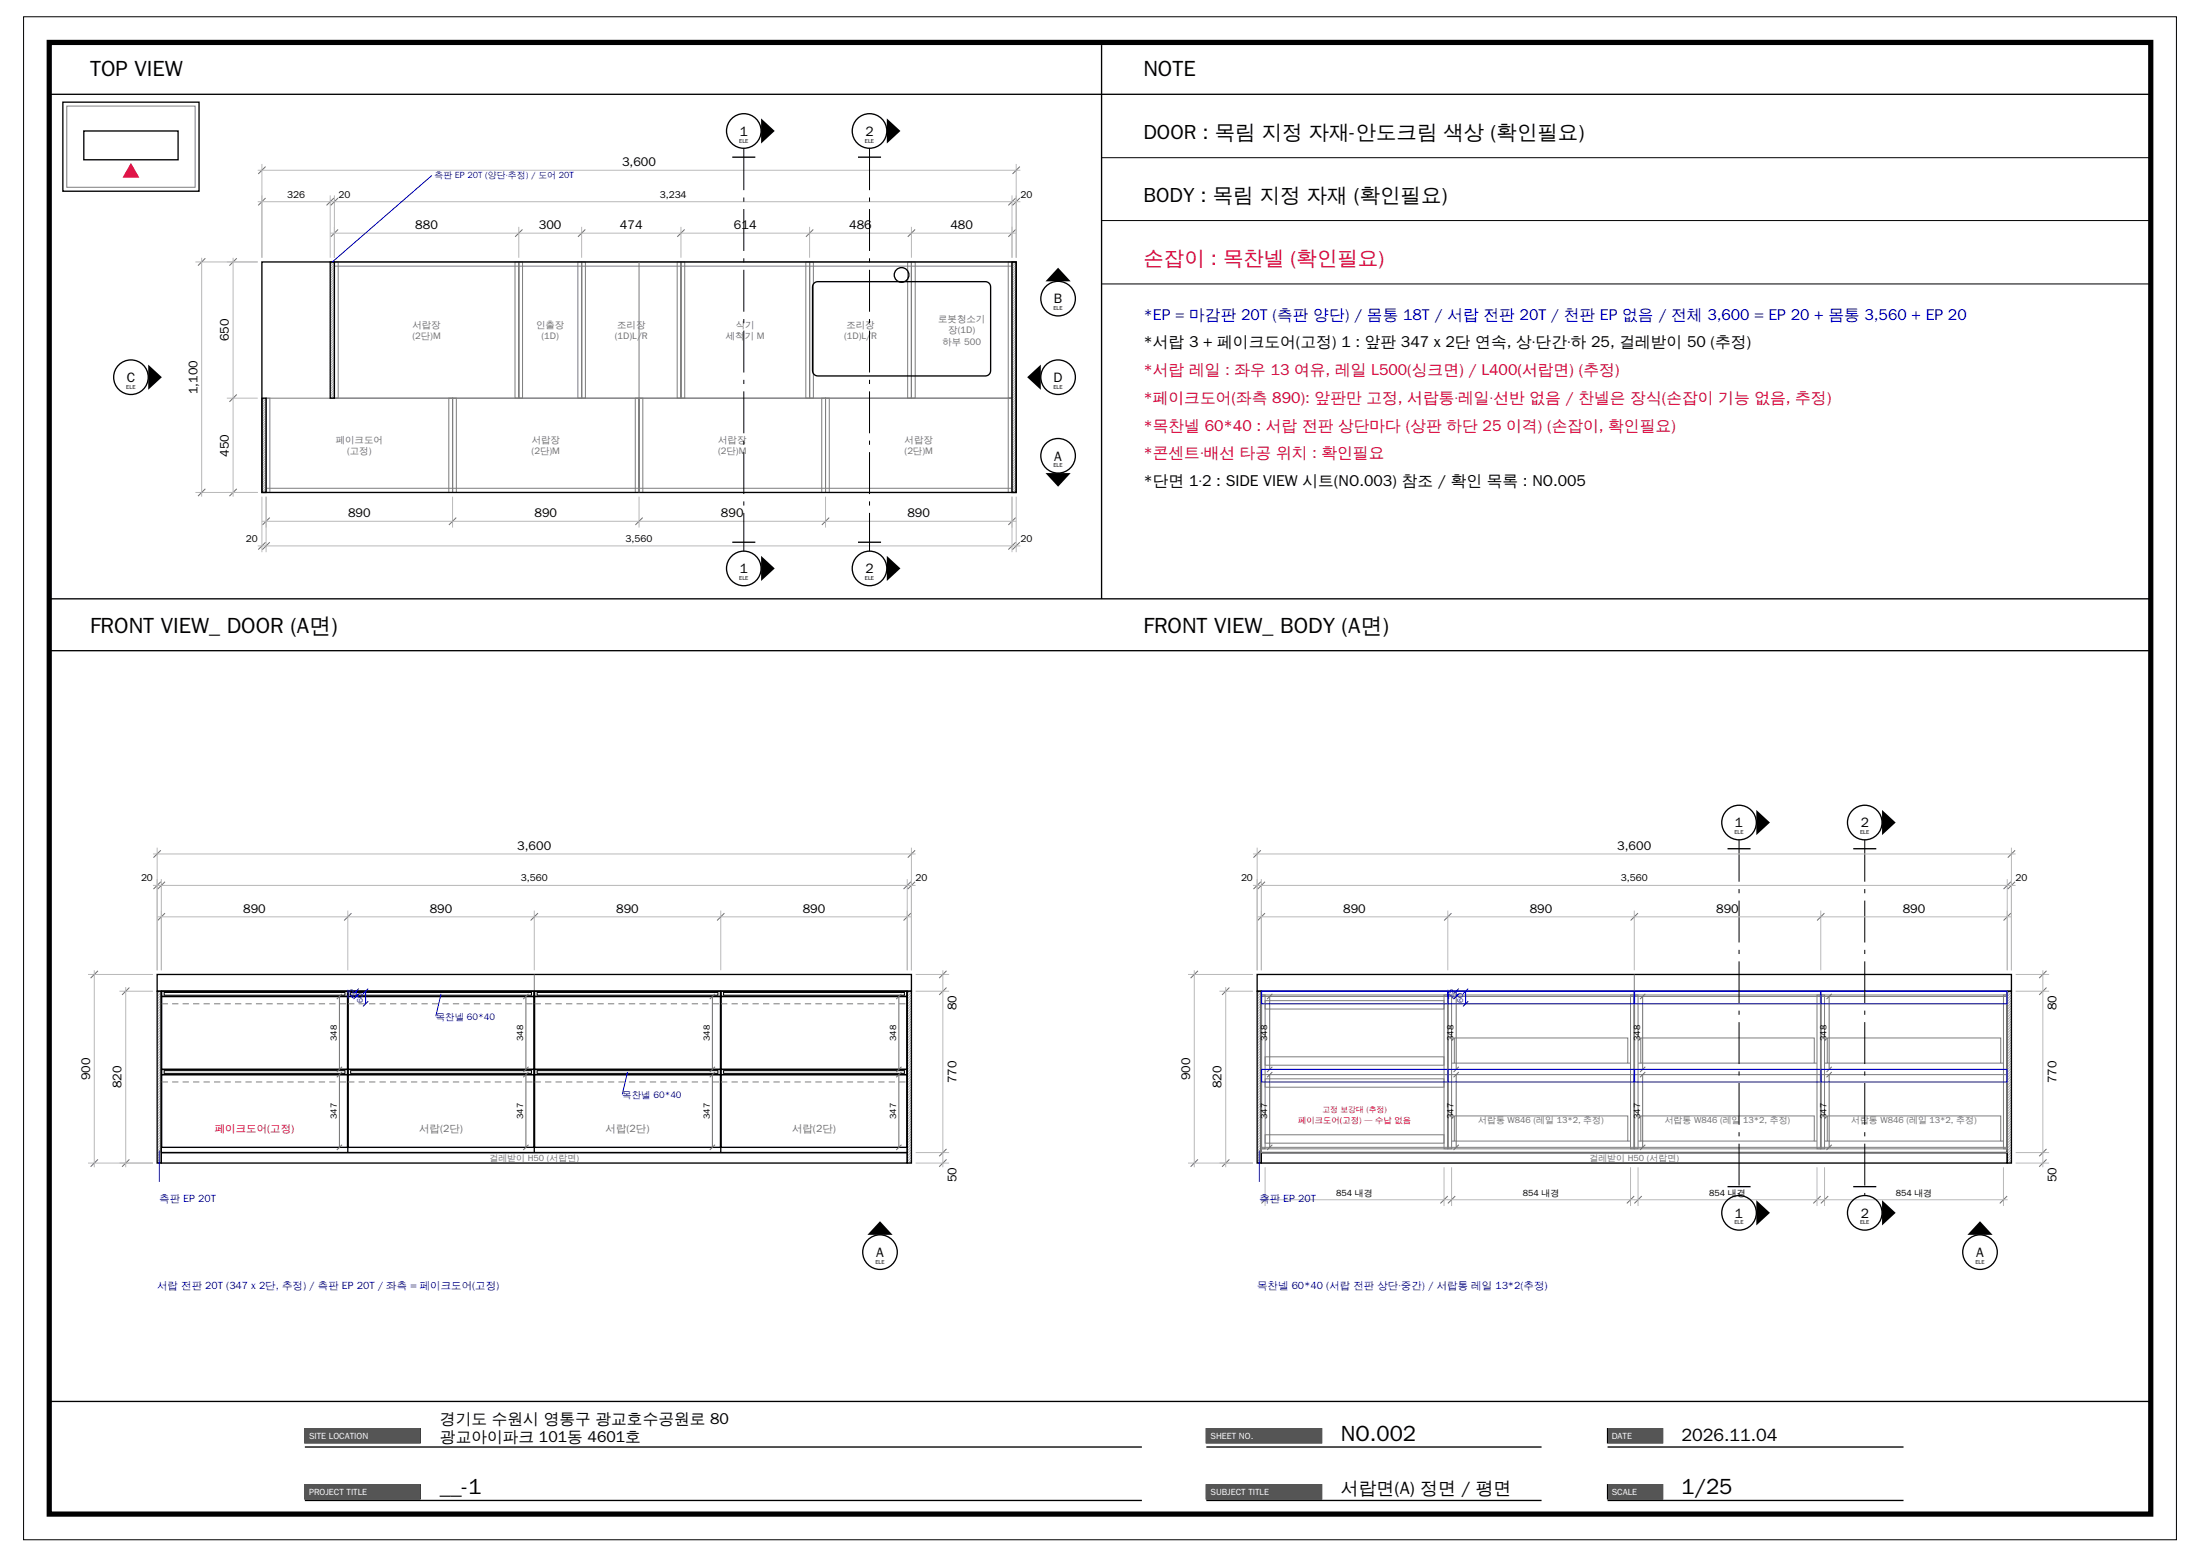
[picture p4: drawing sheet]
<svg xmlns="http://www.w3.org/2000/svg" width="420mm" height="297mm" viewBox="0 0 420 297" stroke-linecap="round" stroke-linejoin="round" font-family="sans-serif">
<path d="M4.5 3.2h411v290.7h-411zM210.3 30.1h200.3M210.3 42.1h200.3M210.3 54.2h200.3" fill="none" stroke="#000" stroke-width=".19"/>
<path d="M9.4 8.1h401.2v280.9h-401.2z" fill="none" stroke="#000" stroke-width="1" stroke-linecap="butt"/>
<path d="M9.4 18h401.2M210.3 8.6v105.7M9.4 114.3h401.2M9.4 124.2h401.2M9.4 267.5h401.2M58.2 272.7h22v2.7h-22z" fill="none" stroke="#000" stroke-width=".25"/>
<path d="M58.2 272.7h22v2.7h-22z" fill-rule="evenodd" fill="#555"/>
<path d="M58.2 276.2h159.8M58.2 283.4h22v2.7h-22z" fill="none" stroke="#000" stroke-width=".25"/>
<path d="M58.2 283.4h22v2.7h-22z" fill-rule="evenodd" fill="#555"/>
<path d="M230.3 272.7h22v2.7h-22zM58.2 286.4h159.8" fill="none" stroke="#000" stroke-width=".25"/>
<path d="M230.3 272.7h22v2.7h-22z" fill-rule="evenodd" fill="#555"/>
<path d="M230.3 276.2h64M230.3 283.4h22v2.7h-22z" fill="none" stroke="#000" stroke-width=".25"/>
<path d="M230.3 283.4h22v2.7h-22z" fill-rule="evenodd" fill="#555"/>
<path d="M306.9 272.7h10.5v2.7h-10.5zM230.3 286.4h64" fill="none" stroke="#000" stroke-width=".25"/>
<path d="M306.9 272.7h10.5v2.7h-10.5z" fill-rule="evenodd" fill="#555"/>
<path d="M306.9 276.2h56.5M306.9 283.4h10.5v2.7h-10.5z" fill="none" stroke="#000" stroke-width=".25"/>
<path d="M306.9 283.4h10.5v2.7h-10.5z" fill-rule="evenodd" fill="#555"/>
<path d="M12 19.5h26v17h-26zM16 25h18v5.5h-18zM306.9 286.4h56.5" fill="none" stroke="#000" stroke-width=".25"/>
<path d="M12.7 20.2h24.6v15.5h-24.6z" fill="none" stroke="#7d7d7d" stroke-width=".19"/>
<path d="M25 31.1l1.6 2.8h-3.2z" fill="#de0038"/>
<g fill="none" stroke="#7d7d7d" stroke-width=".19">
<path d="M63.8 50h35.2v26h-35.2zM63.8 50h.8v26h-.8zM63.8 50.8h129.4M98.3 50h.7v26h-.7zM99 50h12v26h-12zM99 50h.8v26h-.8zM110.3 50h.7v26h-.7zM111 50h19v26h-19zM111 50h.8v26h-.8zM122 50v44M129.3 50h.7v26h-.7zM130 50h24.6v26h-24.6z"/>
<path d="M130 50h.7v26h-.7zM153.8 50h.8v26h-.8zM154.6 50h19.4v26h-19.4zM154.6 50h.7v26h-.7zM173.3 50h.7v26h-.7zM174 50h19.2v26h-19.2zM174 50h.7v26h-.7zM192.5 50h.7v26h-.7zM50.8 76h35.6v18h-35.6zM50.8 76h.7v18h-.7zM85.7 76h.7v18h-.7zM86.4 76h35.6v18h-35.6z"/>
<path d="M86.4 76h.7v18h-.7zM121.3 76h.7v18h-.7zM122 76h35.6v18h-35.6zM122 76h.7v18h-.7zM156.9 76h.7v18h-.7zM157.6 76h35.6v18h-35.6zM157.6 76h.7v18h-.7zM192.5 76h.7v18h-.7zM50.8 93.2h142.4M30.9 191.6h1.2M32.9 191.6h1.2M34.9 191.6h1.2"/>
<path d="M36.9 191.6h1.2M38.9 191.6h1.2M40.9 191.6h1.2M42.9 191.6h1.2M44.9 191.6h1.2M46.9 191.6h1.2M48.9 191.6h1.2M50.9 191.6h1.2M52.9 191.6h1.2M54.9 191.6h1.2M56.9 191.6h1.2M58.9 191.6h1.2"/>
<path d="M60.9 191.6h1.2M62.9 191.6h1.2M64.9 191.6h1.2M66.5 191.6h1.2M68.5 191.6h1.2M70.5 191.6h1.2M72.5 191.6h1.2M74.5 191.6h1.2M76.5 191.6h1.2M78.5 191.6h1.2M80.5 191.6h1.2M82.5 191.6h1.2"/>
<path d="M84.5 191.6h1.2M86.5 191.6h1.2M88.5 191.6h1.2M90.5 191.6h1.2M92.5 191.6h1.2M94.5 191.6h1.2M96.5 191.6h1.2M98.5 191.6h1.2M100.5 191.6h1.2M102 186v3.2M102.1 191.6h1.2M104.1 191.6h1.2"/>
<path d="M106.1 191.6h1.2M108.1 191.6h1.2M110.1 191.6h1.2M112.1 191.6h1.2M114.1 191.6h1.2M116.1 191.6h1.2M118.1 191.6h1.2M120.1 191.6h1.2M122.1 191.6h1.2M124.1 191.6h1.2M126.1 191.6h1.2M128.1 191.6h1.2"/>
<path d="M130.1 191.6h1.2M132.1 191.6h1.2M134.1 191.6h1.2M136.1 191.6h1.2M137.7 191.6h1.2M139.7 191.6h1.2M141.7 191.6h1.2M143.7 191.6h1.2M145.7 191.6h1.2M147.7 191.6h1.2M149.7 191.6h1.2M151.7 191.6h1.2"/>
<path d="M153.7 191.6h1.2M155.7 191.6h1.2M157.7 191.6h1.2M159.7 191.6h1.2M161.7 191.6h1.2M163.7 191.6h1.2M165.7 191.6h1.2M167.7 191.6h1.2M169.7 191.6h1.2M171.7 191.6h1.2M240.8 189.2h142.4v.7h-142.4zM240.8 189.9h.7v29.4h-.7z"/>
<path d="M240.9 190.2h35.4v13.9h-35.4zM241.5 191h34.2v1.6h-34.2zM275.7 189.9h.7v29.4h-.7zM276.4 189.9h.7v29.4h-.7zM276.5 190.2h35.4v13.9h-35.4zM277.6 198.1h33.2v4.8h-33.2zM311.3 189.9h.7v29.4h-.7zM312 189.9h.7v29.4h-.7zM312 186v3.2M312.1 190.2h35.4v13.9h-35.4zM313.2 198.1h33.2v4.8h-33.2zM346.9 189.9h.7v29.4h-.7z"/>
<path d="M347.6 189.9h.7v29.4h-.7zM347.7 190.2h35.4v13.9h-35.4zM348.8 198.1h33.2v4.8h-33.2zM382.5 189.9h.7v29.4h-.7zM30.9 206.5h1.2M32.9 206.5h1.2M34.9 206.5h1.2M36.9 206.5h1.2M38.9 206.5h1.2M40.9 206.5h1.2M42.9 206.5h1.2M44.9 206.5h1.2"/>
<path d="M46.9 206.5h1.2M48.9 206.5h1.2M50.9 206.5h1.2M52.9 206.5h1.2M54.9 206.5h1.2M56.9 206.5h1.2M58.9 206.5h1.2M60.9 206.5h1.2M62.9 206.5h1.2M64.9 206.5h1.2M66.5 206.5h1.2M68.5 206.5h1.2"/>
<path d="M70.5 206.5h1.2M72.5 206.5h1.2M74.5 206.5h1.2M76.5 206.5h1.2M78.5 206.5h1.2M80.5 206.5h1.2M82.5 206.5h1.2M84.5 206.5h1.2M86.5 206.5h1.2M88.5 206.5h1.2M90.5 206.5h1.2M92.5 206.5h1.2"/>
<path d="M94.5 206.5h1.2M96.5 206.5h1.2M98.5 206.5h1.2M100.5 206.5h1.2M102.1 206.5h1.2M104.1 206.5h1.2M106.1 206.5h1.2M108.1 206.5h1.2M110.1 206.5h1.2M112.1 206.5h1.2M114.1 206.5h1.2M116.1 206.5h1.2"/>
<path d="M118.1 206.5h1.2M120.1 206.5h1.2M122.1 206.5h1.2M124.1 206.5h1.2M126.1 206.5h1.2M128.1 206.5h1.2M130.1 206.5h1.2M132.1 206.5h1.2M134.1 206.5h1.2M136.1 206.5h1.2M137.7 206.5h1.2M139.7 206.5h1.2"/>
<path d="M141.7 206.5h1.2M143.7 206.5h1.2M145.7 206.5h1.2M147.7 206.5h1.2M149.7 206.5h1.2M151.7 206.5h1.2M153.7 206.5h1.2M155.7 206.5h1.2M157.7 206.5h1.2M159.7 206.5h1.2M161.7 206.5h1.2M163.7 206.5h1.2"/>
<path d="M165.7 206.5h1.2M167.7 206.5h1.2M169.7 206.5h1.2M171.7 206.5h1.2M240.8 219.3h142.4v.7h-142.4zM240.9 205.1h35.4v13.9h-35.4zM241.5 216.6h34.2v1.6h-34.2zM241.5 205.9h34.2v1.6h-34.2zM241.5 201.7h34.2v1.6h-34.2zM276.5 205.1h35.4v13.9h-35.4zM277.1 217.8h.5M277.1 202.9h.5"/>
<path d="M277.6 213h33.2v4.8h-33.2zM310.8 217.8h.5M310.8 202.9h.5M312.1 205.1h35.4v13.9h-35.4zM312.7 217.8h.5M312.7 202.9h.5M313.2 213h33.2v4.8h-33.2zM346.4 217.8h.5M346.4 202.9h.5M347.7 205.1h35.4v13.9h-35.4zM348.3 217.8h.5M348.3 202.9h.5"/>
<path d="M348.8 213h33.2v4.8h-33.2zM382 217.8h.5M382 202.9h.5"/>
</g>
<g fill="none" stroke="#aaa" stroke-width=".19">
<path d="M63.5 50l-.5 .4M63.8 50.1l-.8 .8M63.8 50.6l-.8 .8M63.8 51l-.8 .8M63.8 51.5l-.8 .8M63.8 51.9l-.8 .8M63.8 52.3l-.8 .9M63.8 52.8l-.8 .8M63.8 53.3l-.8 .7M63.8 53.7l-.8 .8M63.8 54.2l-.8 .8M63.8 54.6l-.8 .8"/>
<path d="M63.8 55l-.8 .8M63.8 55.5l-.8 .8M63.8 56l-.8 .8M63.8 56.4l-.8 .8M63.8 56.8l-.8 .9M63.8 57.3l-.8 .8M63.8 57.7l-.8 .8M63.8 58.2l-.8 .8M63.8 58.6l-.8 .8M63.8 59.1l-.8 .8M63.8 59.6l-.8 .7M193.6 50l-.4 .4"/>
<path d="M194 50.1l-.8 .8M194 50.6l-.8 .8M194 51l-.8 .8M194 51.5l-.8 .8M194 51.9l-.8 .8M194 52.3l-.8 .9M194 52.8l-.8 .8M194 53.3l-.8 .7M194 53.7l-.8 .8M194 54.2l-.8 .8M194 54.6l-.8 .8M194 55l-.8 .8"/>
<path d="M194 55.5l-.8 .8M194 56l-.8 .8M194 56.4l-.8 .8M194 56.8l-.8 .9M194 57.3l-.8 .8M194 57.7l-.8 .8M194 58.2l-.8 .8M194 58.6l-.8 .8M194 59.1l-.8 .8M194 59.6l-.8 .7M50.5 76l-.5 .5M50.8 76.1l-.8 .8"/>
<path d="M50.8 76.6l-.8 .8M50.8 77l-.8 .8M50.8 77.4l-.8 .9M50.8 77.9l-.8 .8M50.8 78.3l-.8 .8M50.8 78.8l-.8 .8M50.8 79.3l-.8 .8M50.8 79.7l-.8 .8M63.8 60l-.8 .8M63.8 60.5l-.8 .8M63.8 60.9l-.8 .8M63.8 61.3l-.8 .9"/>
<path d="M63.8 61.8l-.8 .8M63.8 62.2l-.8 .8M63.8 62.7l-.8 .8M63.8 63.1l-.8 .8M63.8 63.6l-.8 .8M63.8 64.1l-.8 .8M63.8 64.5l-.8 .8M63.8 65l-.8 .8M63.8 65.4l-.8 .8M63.8 65.9l-.8 .8M63.8 66.3l-.8 .8M63.8 66.7l-.8 .9"/>
<path d="M63.8 67.2l-.8 .8M63.8 67.7l-.8 .7M63.8 68.1l-.8 .8M63.8 68.5l-.8 .8M63.8 69l-.8 .8M63.8 69.5l-.8 .7M63.8 69.9l-.8 .8M63.8 70.4l-.8 .8M63.8 70.8l-.8 .8M63.8 71.2l-.8 .9M63.8 71.7l-.8 .8M63.8 72.1l-.8 .8"/>
<path d="M63.8 72.6l-.8 .8M63.8 73l-.8 .8M63.8 73.5l-.8 .8M63.8 74l-.8 .8M63.8 74.4l-.8 .8M63.8 74.9l-.8 .8M63.8 75.3l-.7 .7M63.8 75.7l-.2 .3M194 60l-.8 .8M194 60.5l-.8 .8M194 60.9l-.8 .8M194 61.3l-.8 .9"/>
<path d="M194 61.8l-.8 .8M194 62.2l-.8 .8M194 62.7l-.8 .8M194 63.1l-.8 .8M194 63.6l-.8 .8M194 64.1l-.8 .8M194 64.5l-.8 .8M194 65l-.8 .8M194 65.4l-.8 .8M194 65.9l-.8 .8M194 66.3l-.8 .8M194 66.7l-.8 .9"/>
<path d="M194 67.2l-.8 .8M194 67.7l-.8 .7M194 68.1l-.8 .8M194 68.5l-.8 .8M194 69l-.8 .8M194 69.5l-.8 .7M194 69.9l-.8 .8M194 70.4l-.8 .8M194 70.8l-.8 .8M194 71.2l-.8 .9M194 71.7l-.8 .8M194 72.1l-.8 .8"/>
<path d="M194 72.6l-.8 .8M194 73l-.8 .8M194 73.5l-.8 .8M194 74l-.8 .8M194 74.4l-.8 .8M194 74.9l-.8 .8M194 75.3l-.8 .8M194 75.7l-.8 .9M194 76.2l-.8 .8M194 76.6l-.8 .8M194 77.1l-.8 .8M194 77.6l-.8 .7"/>
<path d="M194 78l-.8 .8M194 78.5l-.8 .8M194 78.9l-.8 .8M194 79.4l-.8 .8M194 79.8l-.8 .8M50.8 80.2l-.8 .8M50.8 80.6l-.8 .8M50.8 81.1l-.8 .7M50.8 81.5l-.8 .8M50.8 81.9l-.8 .9M50.8 82.4l-.8 .8M50.8 82.8l-.8 .8"/>
<path d="M50.8 83.3l-.8 .8M50.8 83.7l-.8 .8M50.8 84.2l-.8 .8M50.8 84.7l-.8 .7M50.8 85.1l-.8 .8M50.8 85.6l-.8 .8M50.8 86l-.8 .8M50.8 86.5l-.8 .8M50.8 86.9l-.8 .8M50.8 87.3l-.8 .9M50.8 87.8l-.8 .8M50.8 88.2l-.8 .8"/>
<path d="M50.8 88.7l-.8 .8M50.8 89.2l-.8 .8M50.8 89.6l-.8 .8M50.8 90.1l-.8 .8M50.8 90.5l-.8 .8M50.8 91l-.8 .8M50.8 91.4l-.8 .8M50.8 91.8l-.8 .9M50.8 92.3l-.8 .8M50.8 92.8l-.8 .7M50.8 93.2l-.8 .8M50.8 93.7l-.3 .3"/>
<path d="M194 80.3l-.8 .8M194 80.7l-.8 .8M194 81.1l-.8 .8M194 81.6l-.8 .8M194 82l-.8 .8M194 82.5l-.8 .8M194 82.9l-.8 .8M194 83.4l-.8 .8M194 83.9l-.8 .8M194 84.3l-.8 .8M194 84.8l-.8 .8M194 85.2l-.8 .8"/>
<path d="M194 85.6l-.8 .9M194 86.1l-.8 .8M194 86.5l-.8 .8M194 87l-.8 .8M194 87.5l-.8 .7M194 87.9l-.8 .8M194 88.4l-.8 .8M194 88.8l-.8 .8M194 89.3l-.8 .8M194 89.7l-.8 .8M194 90.1l-.8 .9M194 90.6l-.8 .8"/>
<path d="M194 91l-.8 .8M194 91.5l-.8 .8M194 92l-.8 .8M194 92.4l-.8 .8M194 92.9l-.8 .8M194 93.3l-.7 .7M194 93.8l-.3 .2M30.5 189.2l-.5 .5M30.8 189.4l-.8 .8M30.8 189.9l-.8 .8M30.8 190.4l-.8 .8M30.8 190.9l-.8 .8"/>
<path d="M30.8 191.4l-.8 .8M30.8 191.9l-.8 .8M30.8 192.4l-.8 .8M30.8 192.9l-.8 .8M30.8 193.4l-.8 .8M30.8 193.9l-.8 .8M30.8 194.4l-.8 .8M30.8 194.9l-.8 .8M30.8 195.4l-.8 .8M30.8 195.9l-.8 .8M30.8 196.4l-.8 .8M30.8 196.9l-.8 .8"/>
<path d="M30.8 197.4l-.8 .8M30.8 197.9l-.8 .8M30.8 198.4l-.8 .8M30.8 198.9l-.8 .8M30.8 199.4l-.8 .8M30.8 199.9l-.8 .8M173.7 189.2l-.5 .5M174 189.4l-.8 .8M174 189.9l-.8 .8M174 190.4l-.8 .8M174 190.9l-.8 .8M174 191.4l-.8 .8"/>
<path d="M174 191.9l-.8 .8M174 192.4l-.8 .8M174 192.9l-.8 .8M174 193.4l-.8 .8M174 193.9l-.8 .8M174 194.4l-.8 .8M174 194.9l-.8 .8M174 195.4l-.8 .8M174 195.9l-.8 .8M174 196.4l-.8 .8M174 196.9l-.8 .8M174 197.4l-.8 .8"/>
<path d="M174 197.9l-.8 .8M174 198.4l-.8 .8M174 198.9l-.8 .8M174 199.4l-.8 .8M174 199.9l-.8 .8M240.5 189.2l-.5 .5M240.8 189.4l-.8 .8M240.8 189.9l-.8 .8M240.8 190.4l-.8 .8M240.8 190.9l-.8 .8M240.8 191.4l-.8 .8M240.8 191.9l-.8 .8"/>
<path d="M240.8 192.4l-.8 .8M240.8 192.9l-.8 .8M240.8 193.4l-.8 .8M240.8 193.9l-.8 .8M240.8 194.4l-.8 .8M240.8 194.9l-.8 .8M240.8 195.4l-.8 .8M240.8 195.9l-.8 .8M240.8 196.4l-.8 .8M240.8 196.9l-.8 .8M240.8 197.4l-.8 .8M240.8 197.9l-.8 .8"/>
<path d="M240.8 198.4l-.8 .8M240.8 198.9l-.8 .8M240.8 199.4l-.8 .8M240.8 199.9l-.8 .8M383.7 189.2l-.5 .5M384 189.4l-.8 .8M384 189.9l-.8 .8M384 190.4l-.8 .8M384 190.9l-.8 .8M384 191.4l-.8 .8M384 191.9l-.8 .8M384 192.4l-.8 .8"/>
<path d="M384 192.9l-.8 .8M384 193.4l-.8 .8M384 193.9l-.8 .8M384 194.4l-.8 .8M384 194.9l-.8 .8M384 195.4l-.8 .8M384 195.9l-.8 .8M384 196.4l-.8 .8M384 196.9l-.8 .8M384 197.4l-.8 .8M384 197.9l-.8 .8M384 198.4l-.8 .8"/>
<path d="M384 198.9l-.8 .8M384 199.4l-.8 .8M384 199.9l-.8 .8M30.8 212.9l-.8 .8M30.8 213.4l-.8 .8M30.8 217.4l-.8 .8M30.8 217.9l-.8 .8M30.8 200.4l-.8 .8M30.8 200.9l-.8 .8M30.8 201.4l-.8 .8M30.8 201.9l-.8 .8M30.8 202.4l-.8 .8"/>
<path d="M30.8 202.9l-.8 .8M30.8 203.4l-.8 .8M30.8 203.9l-.8 .8M30.8 204.4l-.8 .8M30.8 204.9l-.8 .8M30.8 205.4l-.8 .8M30.8 205.9l-.8 .8M30.8 206.4l-.8 .8M30.8 206.9l-.8 .8M30.8 207.4l-.8 .8M30.8 207.9l-.8 .8M30.8 208.4l-.8 .8"/>
<path d="M30.8 208.9l-.8 .8M30.8 209.4l-.8 .8M30.8 209.9l-.8 .8M30.8 210.4l-.8 .8M30.8 210.9l-.8 .8M30.8 211.4l-.8 .8M30.8 211.9l-.8 .8M30.8 212.4l-.8 .8M30.8 213.9l-.8 .8M30.8 214.4l-.8 .8M30.8 214.9l-.8 .8M30.8 215.4l-.8 .8"/>
<path d="M30.8 215.9l-.8 .8M30.8 216.4l-.8 .8M30.8 216.9l-.8 .8M30.8 218.4l-.8 .8M30.8 218.9l-.8 .8M30.8 219.4l-.8 .8M30.8 219.9l-.8 .8M174 200.4l-.8 .8M174 200.9l-.8 .8M174 201.4l-.8 .8M174 201.9l-.8 .8M174 202.4l-.8 .8"/>
<path d="M174 202.9l-.8 .8M174 203.4l-.8 .8M174 203.9l-.8 .8M174 204.4l-.8 .8M174 204.9l-.8 .8M174 205.4l-.8 .8M174 205.9l-.8 .8M174 206.4l-.8 .8M174 206.9l-.8 .8M174 207.4l-.8 .8M174 207.9l-.8 .8M174 208.4l-.8 .8"/>
<path d="M174 208.9l-.8 .8M174 209.4l-.8 .8M174 209.9l-.8 .8M174 210.4l-.8 .8M174 210.9l-.8 .8M174 211.4l-.8 .8M174 211.9l-.8 .8M174 212.4l-.8 .8M174 212.9l-.8 .8M174 213.4l-.8 .8M174 213.9l-.8 .8M174 214.4l-.8 .8"/>
<path d="M174 214.9l-.8 .8M174 215.4l-.8 .8M174 215.9l-.8 .8M174 216.4l-.8 .8M174 216.9l-.8 .8M174 217.4l-.8 .8M174 217.9l-.8 .8M174 218.4l-.8 .8M174 218.9l-.8 .8M174 219.4l-.8 .8M174 219.9l-.8 .8M240.8 200.4l-.8 .8"/>
<path d="M240.8 200.9l-.8 .8M240.8 201.4l-.8 .8M240.8 201.9l-.8 .8M240.8 202.4l-.8 .8M240.8 202.9l-.8 .8M240.8 203.4l-.8 .8M240.8 203.9l-.8 .8M240.8 204.4l-.8 .8M240.8 204.9l-.8 .8M240.8 205.4l-.8 .8M240.8 205.9l-.8 .8M240.8 206.4l-.8 .8"/>
<path d="M240.8 206.9l-.8 .8M240.8 207.4l-.8 .8M240.8 207.9l-.8 .8M240.8 208.4l-.8 .8M240.8 208.9l-.8 .8M240.8 209.4l-.8 .8M240.8 209.9l-.8 .8M240.8 210.4l-.8 .8M240.8 210.9l-.8 .8M240.8 211.4l-.8 .8M240.8 211.9l-.8 .8M240.8 212.4l-.8 .8"/>
<path d="M240.8 212.9l-.8 .8M240.8 213.4l-.8 .8M240.8 213.9l-.8 .8M240.8 214.4l-.8 .8M240.8 214.9l-.8 .8M240.8 215.4l-.8 .8M240.8 215.9l-.8 .8M240.8 216.4l-.8 .8M240.8 216.9l-.8 .8M240.8 217.4l-.8 .8M240.8 217.9l-.8 .8M240.8 218.4l-.8 .8"/>
<path d="M240.8 218.9l-.8 .8M240.8 219.4l-.8 .8M240.8 219.9l-.8 .8M384 200.4l-.8 .8M384 200.9l-.8 .8M384 201.4l-.8 .8M384 201.9l-.8 .8M384 202.4l-.8 .8M384 202.9l-.8 .8M384 203.4l-.8 .8M384 203.9l-.8 .8M384 204.4l-.8 .8"/>
<path d="M384 204.9l-.8 .8M384 205.4l-.8 .8M384 205.9l-.8 .8M384 206.4l-.8 .8M384 206.9l-.8 .8M384 207.4l-.8 .8M384 207.9l-.8 .8M384 208.4l-.8 .8M384 208.9l-.8 .8M384 209.4l-.8 .8M384 209.9l-.8 .8M384 210.4l-.8 .8"/>
<path d="M384 210.9l-.8 .8M384 211.4l-.8 .8M384 211.9l-.8 .8M384 212.4l-.8 .8M384 212.9l-.8 .8M384 213.4l-.8 .8M384 213.9l-.8 .8M384 214.4l-.8 .8M384 214.9l-.8 .8M384 215.4l-.8 .8M384 215.9l-.8 .8M384 216.4l-.8 .8"/>
<path d="M384 216.9l-.8 .8M384 217.4l-.8 .8M384 217.9l-.8 .8M384 218.4l-.8 .8M384 218.9l-.8 .8M384 219.4l-.8 .8M384 219.9l-.8 .8M30.8 220.4l-.8 .8M30.8 220.9l-.8 .8M30.8 221.4l-.6 .6M30.8 221.9l-.1 .1M174 220.4l-.8 .8"/>
<path d="M174 220.9l-.8 .8M174 221.4l-.6 .6M174 221.9l-.1 .1M240.8 220.4l-.8 .8M240.8 220.9l-.8 .8M240.8 221.4l-.6 .6M240.8 221.9l-.1 .1M384 220.4l-.8 .8M384 220.9l-.8 .8M384 221.4l-.6 .6M384 221.9l-.1 .1"/>
</g>
<g fill="none" stroke="#000" stroke-width=".25">
<path d="M139.8 30h4.4M163.8 30h4.4M50 50h144v44h-144zM63 50h.8v26h-.8zM155.4 54.1l.7-.3h32l.5 .1 .4 .4 .1 .5v16l-.1 .5-.4 .3-.5 .2h-32l-.5-.2-.3-.3-.2-.5v-16zM193.2 50h.8v44h-.8zM50 76h.8v18h-.8zM139.8 103.5h4.4M163.8 103.5h4.4M329.8 162h4.4M353.8 162h4.4M30 186h144v3.2h-144z"/>
<path d="M30 189.2h.8v32.8h-.8zM30.8 189.2h142.4v30.8h-142.4zM30.8 189.2v30.8M30.9 190.2h35.4v13.9h-35.4zM30.9 189.2h35.4v1h-35.4zM66.4 189.2v30.8M66.5 190.2h35.4v13.9h-35.4zM66.5 189.2h35.4v1h-35.4zM102 189.2v30.8M102.1 190.2h35.4v13.9h-35.4zM102.1 189.2h35.4v1h-35.4zM137.6 189.2v30.8"/>
<path d="M137.7 190.2h35.4v13.9h-35.4zM137.7 189.2h35.4v1h-35.4zM173.2 189.2h.8v32.8h-.8zM240 186h144v3.2h-144zM240 189.2h.8v32.8h-.8zM240.8 189.2h142.4v30.8h-142.4zM383.2 189.2h.8v32.8h-.8zM30.9 205.1h35.4v13.9h-35.4zM30.9 204.1h35.4v1h-35.4zM66.5 205.1h35.4v13.9h-35.4zM66.5 204.1h35.4v1h-35.4zM102.1 205.1h35.4v13.9h-35.4z"/>
<path d="M102.1 204.1h35.4v1h-35.4zM137.7 205.1h35.4v13.9h-35.4zM137.7 204.1h35.4v1h-35.4zM30.8 220h142.4v2h-142.4zM240.8 220h142.4v2h-142.4zM329.8 226.5h4.4M353.8 226.5h4.4"/>
<circle cx="142" cy="25" r="3.3"/>
<circle cx="166" cy="25" r="3.3"/>
<circle cx="172.1" cy="52.5" r="1.4"/>
<circle cx="202" cy="57" r="3.3"/>
<circle cx="25" cy="72" r="3.3"/>
<circle cx="202" cy="72" r="3.3"/>
<circle cx="202" cy="87" r="3.3"/>
<circle cx="142" cy="108.5" r="3.3"/>
<circle cx="166" cy="108.5" r="3.3"/>
<circle cx="332" cy="157" r="3.3"/>
<circle cx="356" cy="157" r="3.3"/>
<circle cx="168" cy="239" r="3.3"/>
<circle cx="332" cy="231.5" r="3.3"/>
<circle cx="356" cy="231.5" r="3.3"/>
<circle cx="378" cy="239" r="3.3"/>
</g>
<g fill="none" stroke="#b9b9b9" stroke-width=".19">
<path d="M49.2 38.5h145.6M49.2 32.5h145.6M50 31.3v17.9M63 37.3v11.9M63.8 37.3v11.9M193.2 37.3v11.9M194 31.3v17.9M37.3 50h11.9M38.5 49.2v45.6M44.5 49.2v45.6M63 44.5h131M99 43.3v5.9"/>
<path d="M111 43.3v5.9M130 43.3v5.9M154.6 43.3v5.9M174 43.3v5.9M43.3 76h5.9M37.3 94h11.9M50 94.8v10.6M50 99.5h144M50.8 94.8v10.6M86.4 94.8v5.9M122 94.8v5.9M157.6 94.8v5.9"/>
<path d="M193.2 94.8v10.6M194 94.8v10.6M49.2 104.2h145.6M29.2 169h145.6M29.2 163h145.6M30 175h144M30 161.8v23.4M30.8 167.8v17.4M66.4 173.8v11.4M102 173.8v11.4M137.6 173.8v11.4M173.2 167.8v17.4"/>
<path d="M174 161.8v23.4M239.2 169h145.6M239.2 163h145.6M240 175h144M240 161.8v23.4M240.8 167.8v17.4M276.4 173.8v11.4M312 173.8v11.4M347.6 173.8v11.4M383.2 167.8v17.4M384 161.8v23.4M16.8 186h12.4"/>
<path d="M18 185.2v37.6M22.8 189.2h6.4M24 188.4v34.4M174.8 189.2h6.4M174.8 186h6.4M180 185.2v37.6M226.8 186h12.4M228 185.2v37.6M232.8 189.2h6.4M234 188.4v34.4M384.8 189.2h6.4M384.8 186h6.4"/>
<path d="M390 185.2v37.6M16.8 222h12.4M174.8 222h6.4M174.8 220h6.4M226.8 222h12.4M240.7 229h142.6M241.5 222.8v7.4M275.7 222.8v7.4M277.1 222.8v7.4M311.3 222.8v7.4M312.7 222.8v7.4M346.9 222.8v7.4"/>
<path d="M348.3 222.8v7.4M382.5 222.8v7.4M384.8 222h6.4M384.8 220h6.4"/>
</g>
<g fill="none" stroke="#6e6e6e" stroke-width=".19">
<path d="M50.7 37.8l-1.4 1.4M50.7 31.8l-1.4 1.4M63.7 37.8l-1.4 1.4M64.5 37.8l-1.4 1.4M193.9 37.8l-1.4 1.4M194.7 37.8l-1.4 1.4M194.7 31.8l-1.4 1.4M39.2 49.3l-1.4 1.4M45.2 49.3l-1.4 1.4M64.5 43.8l-1.4 1.4M99.7 43.8l-1.4 1.4M111.7 43.8l-1.4 1.4"/>
<path d="M130.7 43.8l-1.4 1.4M155.3 43.8l-1.4 1.4M174.7 43.8l-1.4 1.4M193.9 43.8l-1.4 1.4M45.2 75.3l-1.4 1.4M39.2 93.3l-1.4 1.4M45.2 93.3l-1.4 1.4M51.5 98.8l-1.4 1.4M87.1 98.8l-1.4 1.4M122.7 98.8l-1.4 1.4M158.3 98.8l-1.4 1.4M193.9 98.8l-1.4 1.4"/>
<path d="M50.7 103.5l-1.4 1.4M51.5 103.5l-1.4 1.4M193.9 103.5l-1.4 1.4M194.7 103.5l-1.4 1.4M30.7 168.3l-1.4 1.4M30.7 162.3l-1.4 1.4M31.5 174.3l-1.4 1.4M31.5 168.3l-1.4 1.4M67.1 174.3l-1.4 1.4M102.7 174.3l-1.4 1.4M138.3 174.3l-1.4 1.4M173.9 174.3l-1.4 1.4"/>
<path d="M173.9 168.3l-1.4 1.4M174.7 168.3l-1.4 1.4M174.7 162.3l-1.4 1.4M240.7 168.3l-1.4 1.4M240.7 162.3l-1.4 1.4M241.5 174.3l-1.4 1.4M241.5 168.3l-1.4 1.4M277.1 174.3l-1.4 1.4M312.7 174.3l-1.4 1.4M348.3 174.3l-1.4 1.4M383.9 174.3l-1.4 1.4M383.9 168.3l-1.4 1.4"/>
<path d="M384.7 168.3l-1.4 1.4M384.7 162.3l-1.4 1.4M18.7 185.3l-1.4 1.4M24.7 188.5l-1.4 1.4M64.8 190.2v13.9M65.3 189.7l-1 1M100.4 190.2v13.9M100.9 189.7l-1 1M136 190.2v13.9M136.5 189.7l-1 1M171.6 190.2v13.9M172.1 189.7l-1 1"/>
<path d="M180.7 185.3l-1.4 1.4M180.7 188.5l-1.4 1.4M228.7 185.3l-1.4 1.4M234.7 188.5l-1.4 1.4M242.4 190.2v13.9M242.9 189.7l-1 1M278 190.2v13.9M278.5 189.7l-1 1M313.6 190.2v13.9M314.1 189.7l-1 1M349.2 190.2v13.9M349.7 189.7l-1 1"/>
<path d="M390.7 185.3l-1.4 1.4M390.7 188.5l-1.4 1.4M64.8 205.1v13.9M65.3 204.6l-1 1M65.3 218.5l-1 1M65.3 203.6l-1 1M100.4 205.1v13.9M100.9 204.6l-1 1M100.9 218.5l-1 1M100.9 203.6l-1 1M136 205.1v13.9M136.5 204.6l-1 1"/>
<path d="M136.5 218.5l-1 1M136.5 203.6l-1 1M171.6 205.1v13.9M172.1 204.6l-1 1M172.1 218.5l-1 1M172.1 203.6l-1 1M180.7 219.3l-1.4 1.4M242.4 205.1v13.9M242.9 204.6l-1 1M242.9 218.5l-1 1M242.9 203.6l-1 1M278 205.1v13.9"/>
<path d="M278.5 204.6l-1 1M278.5 218.5l-1 1M278.5 203.6l-1 1M313.6 205.1v13.9M314.1 204.6l-1 1M314.1 218.5l-1 1M314.1 203.6l-1 1M349.2 205.1v13.9M349.7 204.6l-1 1M349.7 218.5l-1 1M349.7 203.6l-1 1M390.7 219.3l-1.4 1.4"/>
<path d="M18.7 221.3l-1.4 1.4M24.7 221.3l-1.4 1.4M180.7 221.3l-1.4 1.4M228.7 221.3l-1.4 1.4M234.7 221.3l-1.4 1.4M242.2 228.3l-1.4 1.4M276.4 228.3l-1.4 1.4M277.8 228.3l-1.4 1.4M312 228.3l-1.4 1.4M313.4 228.3l-1.4 1.4M347.6 228.3l-1.4 1.4M349 228.3l-1.4 1.4"/>
<path d="M383.2 228.3l-1.4 1.4M390.7 221.3l-1.4 1.4"/>
</g>
<g fill="none" stroke="#00f" stroke-width=".19">
<path d="M82.4 33.5l-19 16.5M68 189.2v1M68.5 188.7l-1 1M68.5 189.7l-1 1M69.8 189.2v2.4M70.3 188.7l-1 1M70.3 191.1l-1 1M84.2 189.7l-1 4.3M240.9 189.2h35.4v2.4h-35.4zM276.5 189.2h35.4v2.4h-35.4zM278 189.2v1M278.5 188.7l-1 1"/>
<path d="M278.5 189.7l-1 1M279.8 189.2v2.4M280.3 188.7l-1 1M280.3 191.1l-1 1M312.1 189.2h35.4v2.4h-35.4zM347.7 189.2h35.4v2.4h-35.4zM30.4 219.6v6M119.8 204.6l-1 4.3M240.4 219.6v6M240.9 204.1h35.4v2.4h-35.4zM276.5 204.1h35.4v2.4h-35.4zM312.1 204.1h35.4v2.4h-35.4z"/>
<path d="M347.7 204.1h35.4v2.4h-35.4z"/>
</g>
<g fill="#000">
<path d="M145.3 22.6l2.6 2.4-2.6 2.4zM169.3 22.6l2.6 2.4-2.6 2.4zM202 51.1l2.4 2.6h-4.8zM28.3 69.6l2.6 2.4-2.6 2.4zM196.1 72l2.6-2.4v4.8zM199.6 90.3h4.8l-2.4 2.6zM145.3 106.1l2.6 2.4-2.6 2.4zM169.3 106.1l2.6 2.4-2.6 2.4zM335.3 154.6l2.6 2.4-2.6 2.4zM359.3 154.6l2.6 2.4-2.6 2.4zM168 233.1l2.4 2.6h-4.8zM335.3 229.1l2.6 2.4-2.6 2.4z"/>
<path d="M359.3 229.1l2.6 2.4-2.6 2.4zM378 233.1l2.4 2.6h-4.8z"/>
</g>
<g fill="none" stroke="#000" stroke-width=".19">
<path d="M142 28.3v8M142 37.7v.8M142 39.9v8M166 28.3v8M166 37.7v.8M166 39.9v8M142 49.3v.8M142 51.5v8M166 49.3v.8M166 51.5v8M142 60.9v.8M142 63.1v8"/>
<path d="M142 72.5v.8M142 74.7v8M166 60.9v.8M166 63.1v8M166 72.5v.8M166 74.7v8M142 84.1v.8M142 86.3v8M142 95.7v.8M142 97.9v7.3M166 84.1v.8M166 86.3v8"/>
<path d="M166 95.7v.8M166 97.9v7.3M332 160.3v8M332 169.7v.8M332 171.9v8M356 160.3v8M356 169.7v.8M356 171.9v8M31.3 189.4h34.6v.6h-34.6zM66.9 189.4h34.6v.6h-34.6zM102.5 189.4h34.6v.6h-34.6zM138.1 189.4h34.6v.6h-34.6z"/>
<path d="M332 181.3v.8M332 183.5v8M332 192.9v.8M332 195.1v8M356 181.3v.8M356 183.5v8M356 192.9v.8M356 195.1v8M31.3 204.4h34.6v.5h-34.6zM66.9 204.4h34.6v.5h-34.6zM102.5 204.4h34.6v.5h-34.6zM138.1 204.4h34.6v.5h-34.6z"/>
<path d="M332 204.5v.8M332 206.7v8M332 216.1v.8M332 218.3v8M356 204.5v.8M356 206.7v8M356 216.1v.8M356 218.3v8M332 227.7v.5M356 227.7v.5"/>
</g>
<g font-size="4.2">
<text x="17.2" y="14.5">TOP VIEW</text>
<text x="218.3" y="14.5">NOTE</text>
<text x="17.2" y="120.8">FRONT VIEW_ DOOR (A면)</text>
<text x="218.3" y="120.8">FRONT VIEW_ BODY (A면)</text>
<text x="256" y="275">NO.002</text>
<text x="84" y="285.2">__-1</text>
<text x="321" y="285.2">1/25</text>
</g>
<g font-size="3.9">
<text x="218.3" y="26.6">DOOR : 목림 지정 자재-안도크림 색상 (확인필요)</text>
<text x="218.3" y="38.6">BODY : 목림 지정 자재 (확인필요)</text>
</g>
<text font-size="3.9" fill="#de0038" x="218.3" y="50.6">손잡이 : 목찬넬 (확인필요)</text>
<g font-size="3.4">
<text x="321" y="275">2026.11.04</text>
<text x="256" y="285.2">서랍면(A) 정면 / 평면</text>
</g>
<text font-size="3" fill="#00f" x="218.3" y="61">*EP = 마감판 20T (측판 양단) / 몸통 18T / 서랍 전판 20T / 천판 EP 없음 / 전체 3,600 = EP 20 + 몸통 3,560 + EP 20</text>
<g font-size="3">
<text x="218.3" y="66.3">*서랍 3 + 페이크도어(고정) 1 : 앞판 347 x 2단 연속, 상·단간·하 25, 걸레받이 50 (추정)</text>
<text x="218.3" y="92.8">*단면 1·2 : SIDE VIEW 시트(NO.003) 참조 / 확인 목록 : NO.005</text>
<text x="84" y="271.9">경기도 수원시 영통구 광교호수공원로 80</text>
<text x="84" y="275.3">광교아이파크 101동 4601호</text>
</g>
<g font-size="3" fill="#de0038">
<text x="218.3" y="71.6">*서랍 레일 : 좌우 13 여유, 레일 L500(싱크면) / L400(서랍면) (추정)</text>
<text x="218.3" y="76.9">*페이크도어(좌측 890): 앞판만 고정, 서랍통·레일·선반 없음 / 찬넬은 장식(손잡이 기능 없음, 추정)</text>
<text x="218.3" y="82.2">*목찬넬 60*40 : 서랍 전판 상단마다 (상판 하단 25 이격) (손잡이, 확인필요)</text>
<text x="218.3" y="87.5">*콘센트·배선 타공 위치 : 확인필요</text>
</g>
<g font-size="2.6">
<text x="141.2" y="25.9">1</text>
<text x="165.2" y="25.9">2</text>
<text x="201.2" y="57.9">B</text>
<text x="24.2" y="72.9">C</text>
<text x="201.1" y="72.9">D</text>
<text x="201.3" y="87.9">A</text>
<text x="141.2" y="109.4">1</text>
<text x="165.2" y="109.4">2</text>
<text x="331.2" y="157.9">1</text>
<text x="355.2" y="157.9">2</text>
<text x="331.2" y="232.4">1</text>
<text x="355.2" y="232.4">2</text>
<text x="167.3" y="239.9">A</text>
<text x="377.3" y="239.9">A</text>
</g>
<g font-size="2.4">
<text x="118.8" y="31.7">3,600</text>
<text x="79.3" y="43.7">880</text>
<text x="102.9" y="43.7">300</text>
<text x="118.4" y="43.7">474</text>
<text x="140.1" y="43.7">614</text>
<text x="162.1" y="43.7">486</text>
<text x="181.4" y="43.7">480</text>
<text x="43.7" y="65.2" transform="rotate(-90 43.7 65.2)">650</text>
<text x="37.7" y="75.2" transform="rotate(-90 37.7 75.2)">1,100</text>
<text x="43.7" y="87.2" transform="rotate(-90 43.7 87.2)">450</text>
<text x="66.4" y="98.7">890</text>
<text x="102" y="98.7">890</text>
<text x="137.6" y="98.7">890</text>
<text x="173.2" y="98.7">890</text>
<text x="98.8" y="162.2">3,600</text>
<text x="308.8" y="162.2">3,600</text>
<text x="46.4" y="174.2">890</text>
<text x="82" y="174.2">890</text>
<text x="117.6" y="174.2">890</text>
<text x="153.2" y="174.2">890</text>
<text x="256.4" y="174.2">890</text>
<text x="292" y="174.2">890</text>
<text x="327.6" y="174.2">890</text>
<text x="363.2" y="174.2">890</text>
<text x="182.6" y="192.9" transform="rotate(-90 182.6 192.9)">80</text>
<text x="392.6" y="192.9" transform="rotate(-90 392.6 192.9)">80</text>
<text x="17.2" y="206.2" transform="rotate(-90 17.2 206.2)">900</text>
<text x="23.2" y="207.8" transform="rotate(-90 23.2 207.8)">820</text>
<text x="182.6" y="206.8" transform="rotate(-90 182.6 206.8)">770</text>
<text x="227.2" y="206.2" transform="rotate(-90 227.2 206.2)">900</text>
<text x="233.2" y="207.8" transform="rotate(-90 233.2 207.8)">820</text>
<text x="392.6" y="206.8" transform="rotate(-90 392.6 206.8)">770</text>
<text x="182.6" y="225.7" transform="rotate(-90 182.6 225.7)">50</text>
<text x="392.6" y="225.7" transform="rotate(-90 392.6 225.7)">50</text>
</g>
<text font-size="2" fill="#de0038" x="41" y="216">페이크도어(고정)</text>
<g font-size="2" fill="#6e6e6e">
<text x="80" y="216">서랍(2단)</text>
<text x="115.6" y="216">서랍(2단)</text>
<text x="151.2" y="216">서랍(2단)</text>
</g>
<g font-size="2" fill="#00f">
<text x="30.4" y="229.5">측판 EP 20T</text>
<text x="240.4" y="229.5">측판 EP 20T</text>
<text x="30" y="246">서랍 전판 20T (347 x 2단, 추정) / 측판 EP 20T / 좌측 = 페이크도어(고정)</text>
<text x="240" y="246">목찬넬 60*40 (서랍 전판 상단·중간) / 서랍통 레일 13*2(추정)</text>
</g>
<g font-size="1.9">
<text x="54.8" y="37.7">326</text>
<text x="64.6" y="37.7">20</text>
<text x="126" y="37.7">3,234</text>
<text x="194.8" y="37.7">20</text>
<text x="46.9" y="103.4">20</text>
<text x="119.4" y="103.4">3,560</text>
<text x="194.8" y="103.4">20</text>
<text x="26.9" y="168.2">20</text>
<text x="99.4" y="168.2">3,560</text>
<text x="174.8" y="168.2">20</text>
<text x="236.9" y="168.2">20</text>
<text x="309.4" y="168.2">3,560</text>
<text x="384.8" y="168.2">20</text>
</g>
<g font-size="1.8" fill="#6e6e6e">
<text x="78.7" y="64.7">(2단)M</text>
<text x="78.7" y="62.5">서랍장</text>
<text x="102.3" y="62.5">인출장</text>
<text x="103.4" y="64.7">(1D)</text>
<text x="117.4" y="64.7">(1D)L/R</text>
<text x="117.8" y="62.5">조리장</text>
<text x="138.6" y="64.7">세척기 M</text>
<text x="140.5" y="62.5">식기</text>
<text x="161.1" y="64.7">(1D)L/R</text>
<text x="161.6" y="62.5">조리장</text>
<text x="179.1" y="61.5">로봇청소기</text>
<text x="179.9" y="65.8">하부 500</text>
<text x="181" y="63.6">장(1D)</text>
<text x="64.1" y="84.5">페이크도어</text>
<text x="66.3" y="86.7">(고정)</text>
<text x="101.5" y="86.7">(2단)M</text>
<text x="101.5" y="84.5">서랍장</text>
<text x="137.1" y="86.7">(2단)M</text>
<text x="137.1" y="84.5">서랍장</text>
<text x="172.7" y="86.7">(2단)M</text>
<text x="172.7" y="84.5">서랍장</text>
</g>
<g font-size="1.8" fill="#00f">
<text x="83.2" y="194.6">목찬넬 60*40</text>
<text x="118.8" y="209.5">목찬넬 60*40</text>
</g>
<text font-size="1.7" fill="#00f" x="82.9" y="34">측판 EP 20T (양단·추정) / 도어 20T</text>
<g font-size="1.7">
<text x="64.3" y="198.7" transform="rotate(-90 64.3 198.7)">348</text>
<text x="99.9" y="198.7" transform="rotate(-90 99.9 198.7)">348</text>
<text x="135.5" y="198.7" transform="rotate(-90 135.5 198.7)">348</text>
<text x="171.1" y="198.7" transform="rotate(-90 171.1 198.7)">348</text>
<text x="241.9" y="198.7" transform="rotate(-90 241.9 198.7)">348</text>
<text x="277.5" y="198.7" transform="rotate(-90 277.5 198.7)">348</text>
<text x="313.1" y="198.7" transform="rotate(-90 313.1 198.7)">348</text>
<text x="348.7" y="198.7" transform="rotate(-90 348.7 198.7)">348</text>
<text x="64.3" y="213.6" transform="rotate(-90 64.3 213.6)">347</text>
<text x="99.9" y="213.6" transform="rotate(-90 99.9 213.6)">347</text>
<text x="135.5" y="213.6" transform="rotate(-90 135.5 213.6)">347</text>
<text x="171.1" y="213.6" transform="rotate(-90 171.1 213.6)">347</text>
<text x="241.9" y="213.6" transform="rotate(-90 241.9 213.6)">347</text>
<text x="277.5" y="213.6" transform="rotate(-90 277.5 213.6)">347</text>
<text x="313.1" y="213.6" transform="rotate(-90 313.1 213.6)">347</text>
<text x="348.7" y="213.6" transform="rotate(-90 348.7 213.6)">347</text>
<text x="255.1" y="228.2">854 내경</text>
<text x="290.7" y="228.2">854 내경</text>
<text x="326.3" y="228.2">854 내경</text>
<text x="361.9" y="228.2">854 내경</text>
</g>
<g font-size="1.7" fill="#6e6e6e">
<text x="282.2" y="214.4">서랍통 W846 (레일 13*2, 추정)</text>
<text x="317.8" y="214.4">서랍통 W846 (레일 13*2, 추정)</text>
<text x="353.4" y="214.4">서랍통 W846 (레일 13*2, 추정)</text>
<text x="93.5" y="221.6">걸레받이 H50 (서랍면)</text>
<text x="303.5" y="221.6">걸레받이 H50 (서랍면)</text>
</g>
<g font-size="1.7" fill="#fff">
<text x="59" y="274.8">SITE LOCATION</text>
<text x="231.1" y="274.8">SHEET NO.</text>
<text x="307.7" y="274.8">DATE</text>
<text x="59" y="285.5">PROJECT TITLE</text>
<text x="231.1" y="285.5">SUBJECT TITLE</text>
<text x="307.7" y="285.5">SCALE</text>
</g>
<g font-size="1.6" fill="#00f">
<text x="67.5" y="190.7" transform="rotate(-90 67.5 190.7)">25</text>
<text x="69.3" y="191.4" transform="rotate(-90 69.3 191.4)">60</text>
<text x="277.5" y="190.7" transform="rotate(-90 277.5 190.7)">25</text>
<text x="279.3" y="191.4" transform="rotate(-90 279.3 191.4)">60</text>
</g>
<text font-size="1.6" fill="#de0038" x="247.8" y="214.4">페이크도어(고정) — 수납 없음</text>
<text font-size="1.5" fill="#de0038" x="252.5" y="212.2">고정 보강대 (추정)</text>
<g font-size="1.1">
<text x="141.1" y="27.2">ELE</text>
<text x="165.1" y="27.2">ELE</text>
<text x="201.1" y="59.2">ELE</text>
<text x="24.1" y="74.2">ELE</text>
<text x="201.1" y="74.2">ELE</text>
<text x="201.1" y="89.2">ELE</text>
<text x="141.1" y="110.7">ELE</text>
<text x="165.1" y="110.7">ELE</text>
<text x="331.1" y="159.2">ELE</text>
<text x="355.1" y="159.2">ELE</text>
<text x="331.1" y="233.7">ELE</text>
<text x="355.1" y="233.7">ELE</text>
<text x="167.1" y="241.2">ELE</text>
<text x="377.1" y="241.2">ELE</text>
</g>
</svg>
